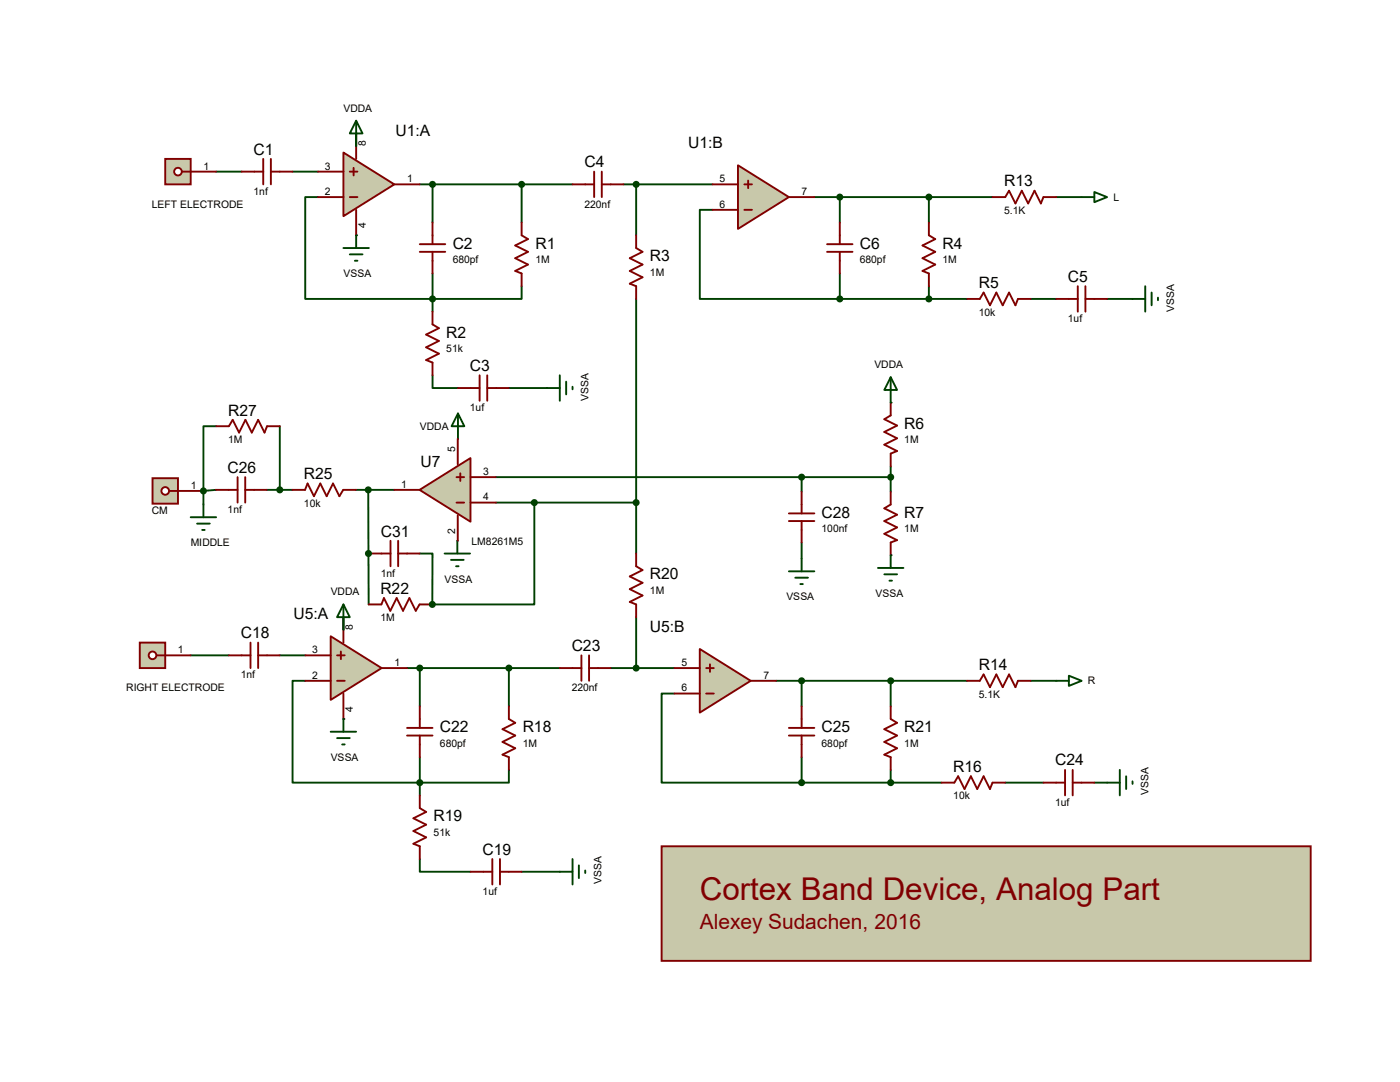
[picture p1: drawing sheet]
<svg xmlns="http://www.w3.org/2000/svg" width="279mm" height="216mm" viewBox="0 0 279 216" stroke-linecap="round" stroke-linejoin="round" font-family="sans-serif">
<g fill="none" stroke="#004000" stroke-width=".38">
<path d="M58.4 34.2h5.1M63.5 39.3h-2.6v20.3h43.2v-2.5M83.8 36.8h30.5M86.3 36.8v7.6M104.1 36.8v7.6M124.4 36.8h17.8M127 36.8v10.1M162.5 39.3h5.1v5.1M86.3 54.6v7.6M142.2 41.9h-2.5v17.7h27.9v-5M205.7 59.6h5.1M220.9 59.6h5.1"/>
<path d="M86.3 74.9v2.5h5.1M101.6 77.4h7.6"/>
</g>
<g fill="#004000">
<circle cx="177.8" cy="80.3" r=".19"/>
<circle cx="177.8" cy="110.8" r=".19"/>
</g>
<path d="M71.1 26.6v2.6" fill="none" stroke="#004000" stroke-width=".38"/>
<circle cx="71.1" cy="46.9" r=".19" fill="#004000"/>
<g fill="none" stroke="#004000" stroke-width=".38">
<path d="M167.6 39.3h17.8v5.1M55.8 130.8h5.1M60.9 135.8h-2.5v20.4h43.2v-2.6M68.5 123.1v2.6M81.2 133.3h30.5M83.8 133.3v7.6M101.6 133.3v7.6M121.9 133.3h12.7M127 123.1v10.2M134.6 138.4h-2.6v17.8h28v-5.1M154.9 135.8h5.1v5.1M83.8 151.1v7.6"/>
<path d="M218.4 156.2h2.5M83.8 171.4v2.5h10.1M104.1 173.9h7.6"/>
</g>
<circle cx="68.5" cy="143.5" r=".19" fill="#004000"/>
<g fill="none" stroke="#004000" stroke-width=".38">
<path d="M43.1 34.2h5.1M185.4 39.3h12.7M210.8 39.3h5.1M127 59.6v50.8M167.6 59.6h25.4M185.4 57.1v2.5M43.1 97.7l-2.5 .3v2.7M73.5 97.7h5.2M91.4 87.6h.1M99 95.2h78.8M160 95.2v2.9M177.8 93v5.1"/>
<path d="M91.3 107.9h.1M99 100.3h28M160 108.2v3.3M38.1 130.8h7.6M160 135.8h33M177.8 135.8v5.1M205.7 135.8h5.1M160 156.2h27.9M177.8 153.6v2.6M200.6 156.2h7.6"/>
</g>
<circle cx="40.6" cy="98" r=".19" fill="#004000"/>
<path d="M71 97.7h2.5v12.7M73.5 110.4l.1 10.2M73.5 110.4h.1" fill="none" stroke="#004000" stroke-width=".38"/>
<circle cx="86.3" cy="120.6" r=".19" fill="#004000"/>
<path d="M43.1 85h-2.5v13M53.3 97.7h5M55.8 85v12.7M106.6 100.3v20.3h-20.3v-10.2h-2.5" fill="none" stroke="#004000" stroke-width=".38"/>
<path d="M68.5 30.4l10.2 6.4-10.2 6.3z" fill="#c8c8aa" stroke="#800000" stroke-width=".38"/>
<path d="M63.5 39.3h5M63.5 34.2h5M69.8 39.3h1.5M69.8 34.2h1.5M70.6 33.5v1.5M71.1 26.6v5.1M78.7 36.8h5.1M71.1 41.9v5" fill="none" stroke="#800000" stroke-width=".38"/>
<path d="M147.3 33l10.1 6.3-10.1 6.4z" fill="#c8c8aa" stroke="#800000" stroke-width=".38"/>
<g fill="none" stroke="#800000" stroke-width=".38">
<path d="M48.2 34.2h4.3M52.5 31.7v5.1M54.1 31.7v5.1M54.1 34.2h4.3M114.3 36.8h4.3M118.6 34.2v5.1M120.1 36.8h4.3M120.1 34.2v5.1M142.2 36.8h5.1M148.5 36.8h1.6M149.3 36v1.5M157.4 39.3h5.1"/>
<path d="M83.8 50.2h5.1M83.8 48.7h5.1M86.3 44.4v4.3M86.3 50.2v4.4M104.1 44.4v2.5l1.3 .8-2.6 1.3 2.6 1.2-2.6 1.3 2.6 1.3-2.6 1.3 1.3 .5v2.5M127 46.9v2.6l1.2 .7-2.5 1.3 2.5 1.3-2.5 1.3 2.5 1.2-2.5 1.3 1.3 .5v2.5M142.2 41.9h5.1M148.5 41.9h1.6M165.1 50.2h5M165.1 48.7h5M167.6 44.4v4.3M167.6 50.2v4.4"/>
<path d="M185.4 44.4v2.5l1.2 .8-2.5 1.3 2.5 1.2-2.5 1.3 2.5 1.3-2.5 1.3 1.3 .5v2.5M193 59.6h2.5l.8-1.2 1.3 2.5 1.2-2.5 1.3 2.5 1.3-2.5 1.2 2.5 .6-1.3h2.5M210.8 59.6h4.3M215.1 57.1v5.1M216.6 57.1v5.1M216.6 59.6h4.3M86.3 62.2v2.5l1.3 .8-2.6 1.3 2.6 1.2-2.6 1.3 2.6 1.3-2.6 1.2 1.3 .5v2.6M91.4 77.4h4.3M95.7 74.9v5.1M97.2 74.9v5.1M97.2 77.4h4.4M177.8 80.3v2.6l-1.3 .8 2.5 1.2-2.5 1.3 2.5 1.3-2.5 1.2 2.5 1.3-1.2 .5v2.5"/>
<path d="M177.8 98.1v2.6l-1.3 .7 2.5 1.3-2.5 1.3 2.5 1.2-2.5 1.3 2.5 1.3-1.2 .4v2.6"/>
</g>
<g fill="#004000" stroke="#004000" stroke-width=".38">
<circle cx="86.3" cy="36.8" r=".51"/>
<circle cx="86.3" cy="59.6" r=".51"/>
<circle cx="104.1" cy="36.8" r=".51"/>
<circle cx="127" cy="36.8" r=".51"/>
<circle cx="167.6" cy="39.3" r=".51"/>
<circle cx="167.6" cy="59.6" r=".51"/>
<circle cx="185.4" cy="39.3" r=".51"/>
</g>
<g fill="none" stroke="#004000" stroke-width=".38">
<path d="M71.1 24.1l1.2 2.5h-2.5zM71.1 24.1v5.1M68.5 49.5h5.1M69.8 50.8h2.5M70.8 52h.5M71.1 46.9v2.6M226 59.6h2.6M228.6 57.1v5.1M229.8 58.4v2.5M231.1 59.4v.5M109.2 77.4h2.5M111.7 74.9v5.1"/>
<path d="M113 76.2v2.5M114.3 77.2v.5M177.8 75.3l1.2 2.5h-2.5zM177.8 75.3v5M175.2 113.3h5.1M176.5 114.6h2.5M177.5 115.9h.5M177.8 110.8v2.5"/>
</g>
<path d="M66 127l10.2 6.3-10.2 6.4z" fill="#c8c8aa" stroke="#800000" stroke-width=".38"/>
<path d="M60.9 135.8h5.1M60.9 130.8h5.1M67.3 135.8h1.5M67.3 130.8h1.5M68 130v1.5M68.5 123.1v5.1M68.5 138.4v5.1M76.2 133.3h5" fill="none" stroke="#800000" stroke-width=".38"/>
<path d="M139.7 129.5l10.1 6.3-10.1 6.4z" fill="#c8c8aa" stroke="#800000" stroke-width=".38"/>
<g fill="none" stroke="#800000" stroke-width=".38">
<path d="M127 110.4v2.6l1.2 .7-2.5 1.3 2.5 1.3-2.5 1.3 2.5 1.2-2.5 1.3 1.3 .5v2.5M45.7 130.8h4.3M50 128.2v5.1M51.5 128.2v5.1M51.5 130.8h4.3M111.7 133.3h4.3M116 130.8v5M117.6 133.3h4.3M117.6 130.8v5M134.6 138.4h5.1M134.6 133.3h5.1M140.9 138.4h1.6"/>
<path d="M140.9 133.3h1.6M141.7 132.5v1.6M149.8 135.8h5.1M81.2 146.8h5.1M81.2 145.2h5.1M83.8 158.7v2.5l1.2 .8-2.5 1.3 2.5 1.2-2.5 1.3 2.5 1.3-2.5 1.3 1.3 .5v2.5M83.8 140.9v4.3M83.8 146.8v4.3M101.6 140.9v2.6l1.2 .7-2.5 1.3 2.5 1.3-2.5 1.2 2.5 1.3-2.5 1.3 1.3 .5v2.5M157.4 146.8h5.1M157.4 145.2h5.1M160 140.9v4.3"/>
<path d="M160 146.8v4.3M177.8 140.9v2.6l1.2 .7-2.5 1.3 2.5 1.3-2.5 1.2 2.5 1.3-2.5 1.3 1.3 .5v2.5M208.2 156.2h4.4M212.6 153.6v5.1M214.1 153.6v5.1M214.1 156.2h4.3M93.9 173.9h4.4M98.3 171.4v5.1M99.8 171.4v5.1M99.8 173.9h4.3"/>
</g>
<g fill="#004000" stroke="#004000" stroke-width=".38">
<circle cx="83.8" cy="133.3" r=".51"/>
<circle cx="83.8" cy="156.2" r=".51"/>
<circle cx="101.6" cy="133.3" r=".51"/>
<circle cx="127" cy="133.3" r=".51"/>
<circle cx="160" cy="135.8" r=".51"/>
<circle cx="160" cy="156.2" r=".51"/>
<circle cx="177.8" cy="135.8" r=".51"/>
</g>
<g fill="none" stroke="#004000" stroke-width=".38">
<path d="M68.5 120.6l1.3 2.5h-2.5zM68.5 120.6v5.1M66 146h5.1M67.3 147.3h2.5M68.3 148.5h.5M68.5 143.5v2.5M220.9 156.2h2.6M223.5 153.6v5.1M224.7 154.9v2.5M226 155.9v.5M111.7 173.9h2.6M114.3 171.4v5.1"/>
<path d="M115.5 172.7v2.5M116.8 173.7v.5"/>
</g>
<path d="M33 31.7h5.1v5.1h-5.1z" fill="#c8c8aa" stroke="#800000" stroke-width=".38"/>
<path d="M36.3 34.2h1.8" fill="none" stroke="#800000" stroke-width=".38"/>
<circle cx="35.5" cy="34.2" r=".76" fill="#fff" stroke="#800000" stroke-width=".38"/>
<path d="M38.1 34.2h5" fill="none" stroke="#800000" stroke-width=".38"/>
<path d="M27.9 128.2h5.1v5.1h-5.1z" fill="#c8c8aa" stroke="#800000" stroke-width=".38"/>
<path d="M31.2 130.8h1.8" fill="none" stroke="#800000" stroke-width=".38"/>
<circle cx="30.4" cy="130.8" r=".76" fill="#fff" stroke="#800000" stroke-width=".38"/>
<path d="M43.1 97.7h4.3M47.4 95.2v5.1M48.9 95.2v5.1M48.9 97.7h4.4M33 130.8h5.1" fill="none" stroke="#800000" stroke-width=".38"/>
<circle cx="73.5" cy="97.7" r=".51" fill="#004000" stroke="#004000" stroke-width=".38"/>
<path d="M38.1 103.2h5M39.3 104.5h2.6M40.3 105.7h.6M40.6 100.7v2.5" fill="none" stroke="#004000" stroke-width=".38"/>
<path d="M30.4 95.4h5.1v5.1h-5.1z" fill="#c8c8aa" stroke="#800000" stroke-width=".38"/>
<path d="M33.7 98h1.8" fill="none" stroke="#800000" stroke-width=".38"/>
<circle cx="33" cy="98" r=".76" fill="#fff" stroke="#800000" stroke-width=".38"/>
<path d="M198.1 39.3h2.5l.8-1.2 1.2 2.5 1.3-2.5 1.3 2.5 1.3-2.5 1.2 2.5 .5-1.3h2.6M35.5 98h5.1M160 98.1v4.3M157.4 104h5.1M157.4 102.4h5.1M160 104v4.2M193 135.8h2.5l.8-1.2 1.3 2.5 1.2-2.5 1.3 2.5 1.3-2.5 1.2 2.5 .6-1.3h2.5" fill="none" stroke="#800000" stroke-width=".38"/>
<path d="M215.9 39.3h2.5M218.4 38.3l2.5 1-2.5 1zM157.4 114h5.1M158.7 115.3h2.5M159.7 116.5h.5M160 111.5v2.5M210.8 135.8h2.5M213.3 134.8l2.6 1-2.6 1.1z" fill="none" stroke="#004000" stroke-width=".38"/>
<circle cx="177.8" cy="156.2" r=".51" fill="#004000" stroke="#004000" stroke-width=".38"/>
<path d="M132 168.9h129.6v22.8h-129.6z" fill="#c8c8aa" stroke="#800000" stroke-width=".38"/>
<g fill="#004000" stroke="#004000" stroke-width=".38">
<circle cx="177.8" cy="95.2" r=".51"/>
<circle cx="106.6" cy="100.3" r=".51"/>
<circle cx="185.4" cy="59.6" r=".51"/>
<circle cx="127" cy="100.3" r=".51"/>
</g>
<path d="M73.6 120.6h2.5l.5-1.3 1.3 2.6 1.3-2.6 1.2 2.6 1.3-2.6 1.3 2.6 .7-1.3h2.6M187.9 156.2h2.6l.7-1.3 1.3 2.5 1.3-2.5 1.2 2.5 1.3-2.5 1.3 2.5 .5-1.2h2.5" fill="none" stroke="#800000" stroke-width=".38"/>
<path d="M91.4 82.5l1.3 2.5h-2.6zM91.4 82.5v5.1M88.7 110.4h5.1M90 111.7h2.5M91 113h.5M91.3 107.9v2.5" fill="none" stroke="#004000" stroke-width=".38"/>
<path d="M83.7 97.7l10.2-6.3v12.7z" fill="#c8c8aa" stroke="#800000" stroke-width=".38"/>
<g fill="none" stroke="#800000" stroke-width=".38">
<path d="M43.1 85h2.6l.7-1.2 1.3 2.5 1.3-2.5 1.2 2.5 1.3-2.5 1.3 2.5 .5-1.3h2.5M58.3 97.7h2.6l.5-1.2 1.3 2.5 1.2-2.5 1.3 2.5 1.3-2.5 1.2 2.5 .8-1.3h2.5M78.7 97.7h5M91.1 95.2h1.5M91.4 87.6v5.1M91.9 94.4v1.6M93.9 95.2h5.1M73.6 110.4h4.3M77.9 107.9v5.1M79.5 107.9v5.1M79.5 110.4h4.3M91.1 100.3h1.5"/>
<path d="M91.4 102.8v5.1M93.9 100.3h5.1"/>
</g>
<g fill="#004000" stroke="#004000" stroke-width=".38">
<circle cx="160" cy="95.2" r=".51"/>
<circle cx="40.6" cy="98" r=".51"/>
<circle cx="73.5" cy="110.4" r=".51"/>
<circle cx="86.3" cy="120.6" r=".51"/>
<circle cx="55.8" cy="97.7" r=".51"/>
</g>
<text font-size="6.3" fill="#800000" x="139.7" y="179.6">Cortex Band Device, Analog Part</text>
<text font-size="4.2" fill="#800000" x="139.7" y="185.3">Alexey Sudachen, 2016</text>
<g font-size="3.1">
<text x="78.9" y="27.1">U1:A</text>
<text x="137.3" y="29.6">U1:B</text>
<text x="50.6" y="30.9">C1</text>
<text x="116.6" y="33.4">C4</text>
<text x="200.4" y="37.2">R13</text>
<text x="90.3" y="49.6">C2</text>
<text x="106.9" y="49.6">R1</text>
<text x="129.7" y="52.2">R3</text>
<text x="171.6" y="49.6">C6</text>
<text x="188.1" y="49.6">R4</text>
<text x="195.3" y="57.5">R5</text>
<text x="213.1" y="56.3">C5</text>
<text x="89.1" y="67.4">R2</text>
<text x="93.8" y="74">C3</text>
<text x="45.5" y="82.9">R27</text>
<text x="180.5" y="85.5">R6</text>
<text x="45.4" y="94.4">C26</text>
<text x="60.7" y="95.6">R25</text>
<text x="84" y="93.1">U7</text>
<text x="76" y="107.1">C31</text>
<text x="164" y="103.3">C28</text>
<text x="180.5" y="103.3">R7</text>
<text x="75.9" y="118.4">R22</text>
<text x="129.7" y="115.6">R20</text>
<text x="58.6" y="123.5">U5:A</text>
<text x="48.1" y="127.3">C18</text>
<text x="114.1" y="129.9">C23</text>
<text x="129.7" y="126.1">U5:B</text>
<text x="195.3" y="133.7">R14</text>
<text x="87.8" y="146.1">C22</text>
<text x="104.3" y="146.1">R18</text>
<text x="164" y="146.1">C25</text>
<text x="180.5" y="146.1">R21</text>
<text x="190.3" y="154">R16</text>
<text x="210.6" y="152.7">C24</text>
<text x="86.5" y="163.9">R19</text>
<text x="96.3" y="170.5">C19</text>
</g>
<g font-size="2.1">
<text x="68.5" y="22.3">VDDA</text>
<text x="73" y="29.2" transform="rotate(-90 73 29.2)">8</text>
<text x="40.6" y="33.8">1</text>
<text x="64.9" y="33.8">3</text>
<text x="30.3" y="41.4">LEFT ELECTRODE</text>
<text x="50.6" y="38.9">1nf</text>
<text x="64.9" y="38.9">2</text>
<text x="81.2" y="36.4">1</text>
<text x="116.6" y="41.4">220nf</text>
<text x="143.6" y="36.4">5</text>
<text x="143.6" y="41.4">6</text>
<text x="160" y="38.9">7</text>
<text x="222.2" y="40">L</text>
<text x="73" y="45.6" transform="rotate(-90 73 45.6)">4</text>
<text x="200.4" y="42.7">5.1K</text>
<text x="90.3" y="52.5">680pf</text>
<text x="106.9" y="52.5">1M</text>
<text x="171.6" y="52.5">680pf</text>
<text x="188.1" y="52.5">1M</text>
<text x="68.5" y="55.3">VSSA</text>
<text x="129.7" y="55">1M</text>
<text x="195.3" y="63">10k</text>
<text x="213.1" y="64.3">1uf</text>
<text x="234.3" y="62.2" transform="rotate(-90 234.3 62.2)">VSSA</text>
<text x="89.1" y="70.3">51k</text>
<text x="174.5" y="73.4">VDDA</text>
<text x="93.8" y="82.1">1uf</text>
<text x="117.5" y="80" transform="rotate(-90 117.5 80)">VSSA</text>
<text x="45.5" y="88.4">1M</text>
<text x="83.8" y="85.8">VDDA</text>
<text x="180.5" y="88.4">1M</text>
<text x="90.8" y="90.1" transform="rotate(-90 90.8 90.1)">5</text>
<text x="96.4" y="94.8">3</text>
<text x="38.1" y="97.5">1</text>
<text x="60.7" y="101.1">10k</text>
<text x="80.1" y="97.3">1</text>
<text x="96.4" y="99.9">4</text>
<text x="30.3" y="102.6">CM</text>
<text x="45.4" y="102.4">1nf</text>
<text x="90.8" y="106.5" transform="rotate(-90 90.8 106.5)">2</text>
<text x="164" y="106.2">100nf</text>
<text x="180.5" y="106.2">1M</text>
<text x="38.1" y="109">MIDDLE</text>
<text x="94.1" y="108.8">LM8261M5</text>
<text x="66" y="118.8">VDDA</text>
<text x="76" y="115.1">1nf</text>
<text x="88.7" y="116.2">VSSA</text>
<text x="129.7" y="118.5">1M</text>
<text x="156.9" y="119.8">VSSA</text>
<text x="174.7" y="119.1">VSSA</text>
<text x="70.4" y="125.7" transform="rotate(-90 70.4 125.7)">8</text>
<text x="75.9" y="124">1M</text>
<text x="35.5" y="130.3">1</text>
<text x="62.3" y="130.3">3</text>
<text x="25.2" y="137.9">RIGHT ELECTRODE</text>
<text x="48" y="135.4">1nf</text>
<text x="62.3" y="135.4">2</text>
<text x="78.7" y="132.9">1</text>
<text x="114.1" y="137.9">220nf</text>
<text x="136" y="132.9">5</text>
<text x="136" y="138">6</text>
<text x="152.4" y="135.4">7</text>
<text x="217.1" y="136.6">R</text>
<text x="70.4" y="142.1" transform="rotate(-90 70.4 142.1)">4</text>
<text x="195.3" y="139.2">5.1K</text>
<text x="87.8" y="149">680pf</text>
<text x="104.3" y="149">1M</text>
<text x="164" y="149">680pf</text>
<text x="180.5" y="149">1M</text>
<text x="66" y="151.8">VSSA</text>
<text x="190.2" y="159.5">10k</text>
<text x="210.6" y="160.8">1uf</text>
<text x="229.2" y="158.7" transform="rotate(-90 229.2 158.7)">VSSA</text>
<text x="86.5" y="166.8">51k</text>
<text x="96.3" y="178.6">1uf</text>
<text x="120" y="176.5" transform="rotate(-90 120 176.5)">VSSA</text>
</g>
</svg>
